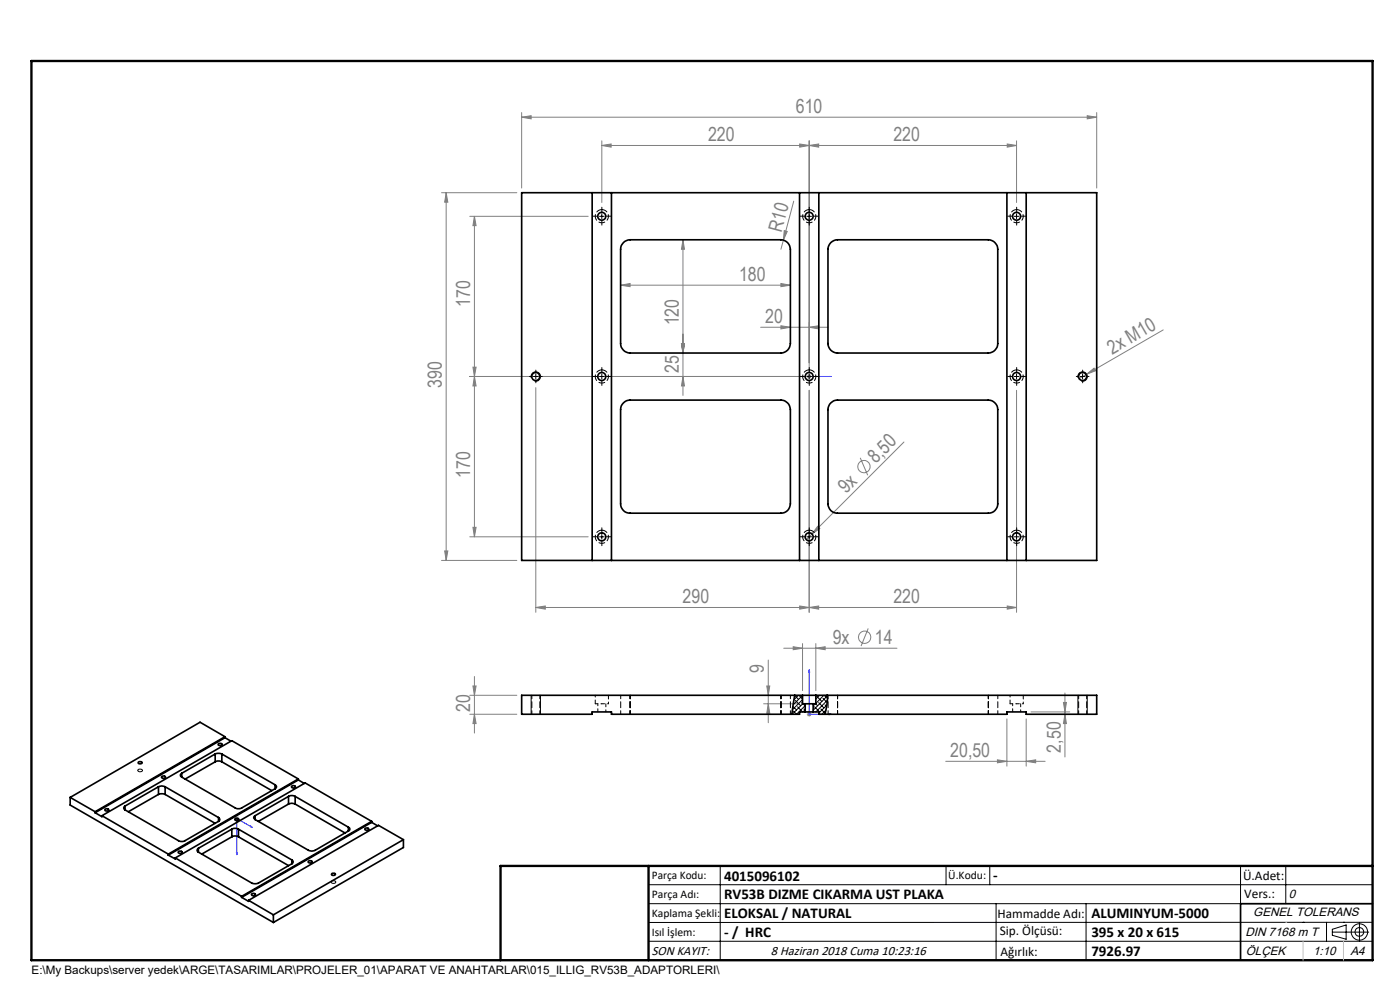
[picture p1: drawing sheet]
<svg xmlns="http://www.w3.org/2000/svg" width="297mm" height="210mm" viewBox="0 0 297 210" stroke-linecap="round" stroke-linejoin="round" font-family="sans-serif">
<g fill="none" stroke="#808080" stroke-width=".21">
<path d="M110.7 24.9l2-.4v.7zM110.7 23.9v16M110.7 24.9h122M127.7 30.9l1.9-.4v.7zM127.7 29.9v13.1M127.7 30.9h88M169.7 30.5l2 .4-2 .3zM171.7 30.9l2-.4v.7zM171.7 29.9v49M213.7 30.5l2 .4-2 .3zM215.7 29.9v13.1M230.6 24.5l2.1 .4-2.1 .3z"/>
<path d="M232.7 23.9v16M93.7 40.9h15.9M94.7 40.9l.3 2h-.7zM94.7 40.9v78M99.7 45.9h25.1M100.6 45.9l.4 2h-.7zM100.6 45.9v68M144.9 50.9l.3 2h-.6zM144.9 50.9v33M166.2 50.9l-.5 2M166.4 48.9l.6 .2-.8 1.8zM168.4 42.7l-2.2 8.2"/>
<path d="M99.7 79.9h71M100.3 77.9h.7l-.4 2zM100.6 79.9l.4 2h-.7zM131.7 60.5l2-.4v.7zM131.7 60.5h36M144.6 72.9h.6l-.3 2zM144.9 79.9l.3 2h-.6zM161.4 69.4h14.2M165.7 69.1l2 .3-2 .4zM165.7 60.1l2 .4-2 .3zM171.2 79.9h1M171.3 79.5l.7 .7"/>
<path d="M171.7 69.4l2-.3v.7zM171.7 79.4v1M172 79.5l-.7 .7M230.5 79.4l1.6-1.3 .3 .6zM230.5 79.4l-1.7 1M246.8 70l-16.3 9.4M113.7 82.2v47.7M171.7 82.8v47.1M182.5 97.1l1.6 3.7M191.8 93.8l-20.7 20.7M215.7 82.8v47.1M93.7 118.9h15.9"/>
<path d="M94.3 116.9h.7l-.3 2zM99.7 113.9h25.1M100.3 111.9h.7l-.4 2zM173.5 111.6l.4 .5-1.6 1.2zM113.7 128.9l2-.4v.7zM113.7 128.9h102M166.3 137.5h24M168.3 137.2l2 .3-2 .3zM169.7 128.5l2 .4-2 .3zM170.3 136.5v10M171.7 128.9l2-.4v.7zM173.1 137.5l1.9-.3v.6z"/>
<path d="M173.1 136.5v10M184.2 133.3l-1.5 3.7M213.7 128.5l2 .4-2 .3zM99.7 151.5h9.9M99.7 147.5h9.9M100.3 145.5h.7l-.4 2zM100.6 151.5l.4 2h-.7zM100.6 143.5v12M162 149.3h7.3M162.7 145.5h.6l-.3 2zM163 149.3l.3 2h-.6zM163 140v13.3"/>
<path d="M171.2 151.5h1M171.3 151.2l.7 .7M171.7 151v1M172 151.2l-.7 .7M213.6 152.5v10M217.7 152.5v10M218.7 151h8.2M225.6 149h.6l-.3 2zM225.9 151.5l.3 2h-.6zM225.9 147v13.6M49.7 173.6h1M49.9 173.3l.7 .7"/>
<path d="M50.2 173.1v1M50.6 173.3l-.7 .7M200.6 161.5h21.1M211.6 161.2l2 .3-2 .3zM217.7 161.5l2-.3v.6z"/>
<circle cx="183.3" cy="99" r="1.31"/>
<circle cx="183.4" cy="135.2" r="1.31"/>
</g>
<g fill="none" stroke="#000" stroke-width=".21">
<path d="M127.2 45.9h1M127.7 45.4v1M171.2 45.9h1M171.7 45.4v1M215.2 45.9h.9M215.7 45.4v1M113.2 79.9h1M113.7 79.4v1M127.2 79.9h1M127.7 79.4v1M171.2 79.9h1M171.7 79.4v1"/>
<path d="M215.2 79.9h.9M215.7 79.4v1M229.2 79.9h1M229.7 79.4v1M112.7 80.1a1.01 1.01 0 0 1 .8-1.2 1.01 1.01 0 0 1 1.2 1 1.01 1.01 0 0 1-1.3 .9M228.7 80.1a1 1 0 0 1 .9-1.2 1 1 0 0 1 1.1 1.1 1 1 0 0 1-1.3 .8M127.2 113.9h1M127.7 113.4v1M171.2 113.9h1M171.7 113.4v1M215.2 113.9h.9M215.7 113.4v1"/>
<path d="M112.7 147.5v4M114.7 147.5v4M228.7 147.5v4M230.6 147.5v4M29.2 163.3l.5-.1a.34 .34 0 0 1 .5 .2 .34 .34 0 0 1-.5 .3l-.3-.1zM70.3 187a.46 .46 0 0 1 .6-.2 .46 .46 0 0 1 .3 .5l-.6 .1-.3-.2zM137.6 187.7h153.6M137.6 191.7h153.6M137.6 199.7h153.6M152.8 183.7v20M200.7 183.7v4M210 183.7v4"/>
<path d="M211.3 191.7v12M230.4 191.7v12M263.2 183.7v20M272.8 183.7v8M276.4 195.6h.1M281.4 195.6v4.1M282.6 197.7h7.8M282.6 197.1l3-.9v3l-3-.8zM285 195.6h.1M288.4 195.8v3.8M291.2 195.6l-153.6 .1"/>
<circle cx="288.4" cy="197.7" r="1.74"/>
<circle cx="288.4" cy="197.7" r=".93"/>
</g>
<path d="M171.6 79.9h.2zM171.7 79.9h.1M171.7 79.9h4.7M176.4 79.9h-.5h.5M171.7 142.1l.1 .4h-.2zM171.7 142.1v9.4h4.7M175.9 151.4l.5 .1-.5 .1zM53.2 175.3l.4 .2h-.4zM53.6 175.5l-3.4-1.9v7.7M50.2 180.9l.1 .1-.1 .3z" fill="none" stroke="#00f" stroke-width=".21"/>
<path d="M106.2 203.7h185" fill="none" stroke="#000" stroke-width=".25"/>
<path d="M291.2 191.7h-28v12" fill="none" stroke="#000" stroke-width=".35"/>
<path d="M6.7 12.9h284.5v190.8h-284.5zM137.6 183.7v20M291.2 183.7h-185v20" fill="none" stroke="#000" stroke-width=".5"/>
<path d="M272.8 195.6h.1M276.4 199.7v4M285 199.7v4" fill="none" stroke="#c0c0c0" stroke-width=".21"/>
<g fill="none" stroke="#000" stroke-width=".21" stroke-dasharray="15.2 1.3 1.3 1.3">
<path d="M126.7 45.9h-.9M127.7 44.9v-.9M127.7 46.9v.9M128.7 45.9h.9M170.7 45.9h-.9M171.7 44.9v-.9M171.7 46.9v.9M172.7 45.9h.9M214.7 45.9h-.9M215.7 44.9v-.9M215.7 46.9v.9M216.7 45.9h.9"/>
<path d="M112.7 79.9h-.4M113.7 78.9v-.4M114.7 79.9h.3M126.7 79.9h-.9M127.7 78.9v-.9M128.7 79.9h.9M170.7 79.9h-.9M171.7 78.9v-.9M172.7 79.9h.9M214.7 79.9h-.9M215.7 78.9v-.9M216.7 79.9h.9"/>
<path d="M228.7 79.9h-.4M229.7 78.9v-.4M230.7 79.9h.3M113.7 80.9v.3M127.7 80.9v.9M171.7 80.9v.9M215.7 80.9v.9M229.7 80.9v.3M126.7 113.9h-.9M127.7 112.9v-.9M127.7 114.9v.9M128.7 113.9h.9"/>
<path d="M170.7 113.9h-.9M171.7 112.9v-.9M171.7 114.9v.9M172.7 113.9h.9M214.7 113.9h-.9M215.7 112.9v-.9M215.7 114.9v.9M216.7 113.9h.9"/>
</g>
<g fill="#00f">
<path d="M175.9 79.9h.5zM171.6 79.9h.2z"/>
<path d="M175.9 151.4l.5 .1-.5 .1zM171.7 142.1l.1 .4h-.2z"/>
<path d="M53.2 175.3v.2h.4zM50.2 180.9v.4l.1-.3z"/>
</g>
<g fill="#808080">
<path d="M230.5 79.4l1.6-1.3 .3 .6z"/>
<path d="M173.5 111.6l.4 .5-1.6 1.2z"/>
<path d="M166.4 48.9l.6 .2-.8 1.8z"/>
<path d="M213.7 128.5l2 .4-2 .3zM171.7 128.9l2-.4v.7z"/>
<path d="M127.7 30.9l1.9-.4v.7zM169.7 30.5l2 .4-2 .3zM171.7 30.9l2-.4v.7zM213.7 30.5l2 .4-2 .3zM113.7 128.9l2-.4v.7zM169.7 128.5l2 .4-2 .3zM211.6 161.2l2 .3-2 .3zM217.7 161.5l2-.3v.6zM168.3 137.2l2 .3-2 .3zM173.1 137.5l1.9-.3v.6z"/>
<path d="M171.7 69.4l2-.3v.7zM165.7 69.1l2 .3-2 .4zM165.7 60.1l2 .4-2 .3zM131.7 60.5l2-.4v.7z"/>
<path d="M94.3 116.9h.7l-.3 2zM94.7 40.9l.3 2h-.7z"/>
<path d="M100.6 45.9l.4 2h-.7zM100.3 77.9h.7l-.4 2zM100.6 79.9l.4 2h-.7zM100.3 111.9h.7l-.4 2zM144.9 50.9l.3 2h-.6zM144.6 72.9h.6l-.3 2zM144.6 72.9h.6l-.3 2zM144.9 79.9l.3 2h-.6zM225.6 149h.6l-.3 2zM225.9 151.5l.3 2h-.6zM100.3 145.5h.7l-.4 2zM100.6 151.5l.4 2h-.7zM162.7 145.5h.6l-.3 2zM163 149.3l.3 2h-.6z"/>
<path d="M110.7 24.9l2-.4v.7zM230.6 24.5l2.1 .4-2.1 .3z"/>
</g>
<g fill="none" stroke="#000" stroke-width=".35">
<path d="M110.7 40.9h122v78h-122zM125.6 40.9v78M129.7 40.9v78M132.3 51.5l.6-.5 .8-.1h32a2.05 2.05 0 0 1 2 2v20a2.05 2.05 0 0 1-2 2h-32a2.05 2.05 0 0 1-2-2v-20a1.78 1.78 0 0 1 .6-1.4zM169.6 40.9v78M173.7 40.9v78M176.2 51.5l.7-.5 .8-.1h32a2.05 2.05 0 0 1 2 2v20a2.05 2.05 0 0 1-2 2h-32a2.05 2.05 0 0 1-2.1-2v-20l.2-.8zM213.6 40.9v78M217.7 40.9v78M132.3 85.5a1.78 1.78 0 0 1 1.4-.6h32a2.05 2.05 0 0 1 2 2v20a1.99 1.99 0 0 1-2 2h-32a1.99 1.99 0 0 1-2-2v-20a1.78 1.78 0 0 1 .6-1.4zM176.2 85.5a1.78 1.78 0 0 1 1.5-.6h32a2.05 2.05 0 0 1 2 2v20a1.99 1.99 0 0 1-2 2h-32a1.99 1.99 0 0 1-2.1-2v-20l.2-.8zM45.6 159.9l.5-.1 1 .1"/>
<path d="M45.6 159.9l-7 4.1M45.6 159.9v1.7M46.3 157.8l.1-.1a.35 .35 0 0 1 .5-.1 .35 .35 0 0 1 .1 .5h-.1a.37 .37 0 0 1-.4 0 .37 .37 0 0 1-.2-.3zM47.1 159.9l11.2 6.6M47.1 159.9v1.7M47.7 156.3l-5.3-3.1-27.5 15.9M47.7 156.5l-27.5 15.9M47.7 156.5l1.3 .7M47.7 156.3l-27.5 15.9M47.7 156.3v.2M168.6 147.5l-.6 4M170.3 147.5h2.8"/>
<path d="M170.3 147.5h-59.6v4h14.9v-.5h4.1v.5h39.9v-.5h1.2M170.3 147.5v1.8h.5M170.8 151h1.7M170.8 149.3h1.7M170.8 149.3v1.7M172.5 149.3v1.7M173.1 147.5h59.6v4h-15v-.5h-4.1v.5h-39.9v-.5h-1.2M173.1 147.5v1.8h-.6M175.5 147.5a11.6 11.6 0 0 1-.5 4M14.9 169.1v1.7l43.1 24.9M14.9 169.1l5.3 3.1M20.2 172.2v.2"/>
<path d="M20.2 172.4l1.4 .8v-.2M21.6 173l14.1 8.2M22.3 171.7a.37 .37 0 0 1 .4-.2 .37 .37 0 0 1 .3 .4l-.1 .1a.36 .36 0 0 1-.4 .1 .36 .36 0 0 1-.2-.4zM26.5 171a.43 .43 0 0 0-.3 .4 .43 .43 0 0 0 .3 .4M26.5 171.8l11.4 6.5a1.5 1.5 0 0 0 1.4 0l7.1-4.1M26.5 171v.8M29.4 161.7l.1-.1a.35 .35 0 0 1 .4-.1 .35 .35 0 0 1 .2 .5h-.1a.36 .36 0 0 1-.5 0 .36 .36 0 0 1-.1-.3zM33.6 166.9a1.5 1.5 0 0 1 1.4 0M33.6 168.5l.5-.1 .9 .1M33.6 166.9l-7.1 4.1M33.6 166.9v1.6M33.6 168.5l-6.4 3.7"/>
<path d="M34.3 164.8a.39 .39 0 0 1 .4-.3 .39 .39 0 0 1 .3 .5 .46 .46 0 0 1-.7-.2zM35 166.9l11.4 6.5M35 166.9v1.6M35 168.5l10.6 6.2M38.6 164a.43 .43 0 0 0-.3 .4 .43 .43 0 0 0 .3 .4M38.6 164.8l11.3 6.6a1.5 1.5 0 0 0 1.4 0l7-4.1M38.6 164v.8M42.1 179.9a.43 .43 0 0 0-.3 .4 .43 .43 0 0 0 .3 .5M42.1 179.9v.9M45.6 161.6a1.5 1.5 0 0 1 1.5 0M45.6 161.6l-6.3 3.7M46.4 173.4a.43 .43 0 0 1 .2 .4 .43 .43 0 0 1-.2 .4"/>
<path d="M46.4 173.4v.8M47.1 161.6l10.5 6.1M49.2 175.9a1.5 1.5 0 0 1 1.4 0M49.2 177.5a1.5 1.5 0 0 1 1.4 0M49.2 175.9l-7.1 4M49.2 175.9v1.6M49.2 177.5l-6.4 3.7M49.8 173.8a.45 .45 0 0 1 .5-.2 .45 .45 0 0 1 .3 .3 .5 .5 0 0 1-.8-.1zM50.6 175.9l11.3 6.5M50.6 175.9v1.6M50.6 177.5l10.6 6.1M54.1 173a.43 .43 0 0 0-.3 .4 .43 .43 0 0 0 .3 .4"/>
<path d="M54.1 173.8l11.3 6.6a1.5 1.5 0 0 0 1.5 0l7-4.1M54.1 173v.8M58.3 166.5a.44 .44 0 0 1 .4 .4 .44 .44 0 0 1-.4 .4M58.3 166.5v.8M61.2 168.9a1.5 1.5 0 0 1 1.4 0M61.2 170.6a1.5 1.5 0 0 1 1.4 0M61.2 168.9l-7.1 4.1M61.2 168.9v1.7M61.2 170.6l-6.4 3.6M61.9 166.7a.4 .4 0 0 1 .5-.1 .4 .4 0 0 1 .2 .5 .4 .4 0 0 1-.5 .1 .4 .4 0 0 1-.2-.5zM62.6 168.9l11.3 6.6M62.6 168.9v1.7"/>
<path d="M62.6 170.6l10.6 6.1M63.3 165.4l-27.6 16M63.3 165.4l1.3 .8M63.3 165.2l-27.6 16M63.3 165.2l-14.1-8.1-27.6 15.9M63.3 165.2v.2M73.9 175.5a.42 .42 0 0 1 .3 .4 .42 .42 0 0 1-.3 .4M73.9 175.5v.8M77.4 175.7h.1a.35 .35 0 0 1 .5-.1 .35 .35 0 0 1 .1 .4l-.1 .1a.38 .38 0 0 1-.4 0 .38 .38 0 0 1-.2-.4zM78.8 174.4l-27.5 16M78.8 174.4l1.3 .8M78.8 174.2l-14.1-8.1-27.5 15.9"/>
<path d="M78.8 174.2l-27.5 15.9M78.8 174.2v.2M85.6 178.1l-27.6 16M85.6 178.1l-5.3-3-27.6 15.9M85.6 178.1v1.7l-27.6 15.9M35.7 181.2v.2M35.7 181.4l1.5 .8v-.2M37.2 182l14.1 8.1M37.9 180.6a.4 .4 0 0 1 .4-.1 .4 .4 0 0 1 .3 .4l-.1 .1a.36 .36 0 0 1-.5 0 .36 .36 0 0 1-.1-.4zM42.1 180.8l11.3 6.5 .5 .2 .9-.2 7.1-4.1M51.3 190.1v.3M51.3 190.4l1.4 .8v-.2"/>
<path d="M52.7 191l5.3 3.1M53.3 189.7a.39 .39 0 0 1 .5-.2 .39 .39 0 0 1 .3 .4 .46 .46 0 0 1-.8-.2zM58 194.1v1.6M61.9 182.4a.43 .43 0 0 1 .3 .4 .43 .43 0 0 1-.3 .4M61.9 182.4v.8M65.5 182.6a.35 .35 0 0 1 .5-.1 .35 .35 0 0 1 .1 .5h-.1a.34 .34 0 0 1-.4 .1 .34 .34 0 0 1-.2-.4zM70.4 185.3a.4 .4 0 0 1 .5-.1 .4 .4 0 0 1 .2 .4l-.1 .1a.36 .36 0 0 1-.4 0 .36 .36 0 0 1-.2-.4z"/>
<circle cx="127.7" cy="45.9" r=".85"/>
<circle cx="171.7" cy="45.9" r=".85"/>
<circle cx="215.7" cy="45.9" r=".85"/>
<circle cx="113.7" cy="79.9" r=".85"/>
<circle cx="127.7" cy="79.9" r=".85"/>
<circle cx="171.7" cy="79.9" r=".85"/>
<circle cx="215.7" cy="79.9" r=".85"/>
<circle cx="229.7" cy="79.9" r=".85"/>
<circle cx="127.7" cy="113.9" r=".85"/>
<circle cx="171.7" cy="113.9" r=".85"/>
<circle cx="215.7" cy="113.9" r=".85"/>
</g>
<path d="M127.7 44.5a1.4 1.4 0 0 1 1.2 2 1.4 1.4 0 0 1-2.3 .2 1.4 1.4 0 0 1 .8-2.2h.3M171.7 44.5a1.4 1.4 0 0 1 1.2 2 1.4 1.4 0 0 1-2.3 .2 1.4 1.4 0 0 1 .8-2.2h.3M215.7 44.5a1.4 1.4 0 0 1 1.2 2 1.4 1.4 0 0 1-2.3 .2 1.4 1.4 0 0 1 .8-2.2h.3M127.7 78.5a1.4 1.4 0 0 1 1.2 2 1.4 1.4 0 0 1-2.3 .2 1.4 1.4 0 0 1 .8-2.2h.3M171.7 78.5a1.4 1.4 0 0 1 1.2 2 1.4 1.4 0 0 1-2.3 .2 1.4 1.4 0 0 1 .8-2.2h.3M215.7 78.5a1.4 1.4 0 0 1 1.2 2 1.4 1.4 0 0 1-2.3 .2 1.4 1.4 0 0 1 .8-2.2h.3M127.7 112.5a1.4 1.4 0 0 1 1.2 2 1.4 1.4 0 0 1-2.3 .2 1.4 1.4 0 0 1 .8-2.2h.3M171.7 112.5a1.4 1.4 0 0 1 1.2 2 1.4 1.4 0 0 1-2.3 .2 1.4 1.4 0 0 1 .8-2.2h.3M215.7 112.5a1.4 1.4 0 0 1 1.2 2 1.4 1.4 0 0 1-2.3 .2 1.4 1.4 0 0 1 .8-2.2h.3" fill="none" stroke="#000" stroke-width=".21" stroke-dasharray="1.3 .6" stroke-dashoffset=".1"/>
<g fill="none" stroke="#000" stroke-width=".21">
<path d="M168.2 149.9l.8 .7M168.3 149.1l.2 .2M168.6 147.5l.8 .9M168.7 148.6l1.2 1.1M169.2 149.9l1.1 1.1M169.4 147.5l-1 1M169.7 147.7l.6 .6M170.1 149l.2 .2M170.3 147.5l-2 2M170.3 148.4l-2.2 2.2M170.3 149.3l-2.2 2.2-.1-.1M170.4 149.3l.4 .4"/>
<path d="M170.5 150.4l.3 .3M170.8 149.7l-1.8 1.8-.7-.7M170.8 150.6l-.4 .4M172.5 150.6h.1M172.8 149.9l1.1 1.2M173 149.3l-.5 .4M173 149.3l.5 .4M173.2 147.7l1.1 1.1M173.7 149l1.1 1.2M173.8 147.5l-.7 .8M174.1 150.4l1 .9M174.6 148.1l.9 .9"/>
<path d="M174.8 147.5l-1.7 1.7M174.8 147.5l.5 .4M175 149.5l.4 .4M175.2 150.6l-.9 .9M175.4 149.5l-1.7 1.8M175.5 147.7l-3 3M175.5 148.5l-2.4 2.5"/>
</g>
<path d="M126.3 149.3h1.4M127.7 149.3h1.4M214.3 149.3h1.4M215.7 149.3h1.4" fill="none" stroke="#000" stroke-width=".21" stroke-dasharray="1.3 .6" stroke-dashoffset=".7"/>
<path d="M112.8 147.5v4M114.5 151.5v-4M131.7 151.5v-4M133.7 151.5v-4M165.7 151.5v-4M167.7 151.5v-4M175.7 151.5v-4M177.7 151.5v-4M209.7 151.5v-4M211.7 151.5v-4M228.8 147.5v4M230.5 151.5v-4" fill="none" stroke="#000" stroke-width=".21" stroke-dasharray="1.3 .6" stroke-dashoffset=".5"/>
<path d="M126.3 147.5v1.8M129.1 149.3v-1.8M214.3 147.5v1.8M217.1 149.3v-1.8" fill="none" stroke="#000" stroke-width=".21" stroke-dasharray="1.3 .6" stroke-dashoffset=".9"/>
<path d="M126.8 149.3v1.7M128.5 151v-1.7M214.8 149.3v1.7M216.5 151v-1.7" fill="none" stroke="#000" stroke-width=".21" stroke-dasharray="1.3 .6" stroke-dashoffset=".8"/>
<g font-size="4.1" fill="#808080">
<text x="168.8" y="23.9">610</text>
<text x="150.2" y="29.9">220</text>
<text x="189.5" y="29.9">220</text>
<text x="165.8" y="49.3" transform="rotate(-75 165.8 49.3)">R10</text>
<text x="156.8" y="59.5">180</text>
<text x="99.8" y="65.1" transform="rotate(-90 99.8 65.1)">170</text>
<text x="144" y="69" transform="rotate(-90 144 69)">120</text>
<text x="162.3" y="68.5">20</text>
<text x="235.9" y="75.2" transform="rotate(-30 235.9 75.2)">2x M10</text>
<text x="93.8" y="82.3" transform="rotate(-90 93.8 82.3)">390</text>
<text x="144" y="79.2" transform="rotate(-90 144 79.2)">25</text>
<text x="99.8" y="101.4" transform="rotate(-90 99.8 101.4)">170</text>
<text x="185.8" y="98.4" transform="rotate(-45 185.8 98.4)">8,50</text>
<text x="179.5" y="104.8" transform="rotate(-45 179.5 104.8)">9x</text>
<text x="144.8" y="127.9">290</text>
<text x="189.5" y="127.9">220</text>
<text x="176.7" y="136.6">9x</text>
<text x="185.6" y="136.6">14</text>
<text x="162.1" y="142.8" transform="rotate(-90 162.1 142.8)">9</text>
<text x="99.8" y="151.1" transform="rotate(-90 99.8 151.1)">20</text>
<text x="201.6" y="160.6">20,50</text>
<text x="225" y="159.6" transform="rotate(-90 225 159.6)">2,50</text>
</g>
<g font-size="3.2">
<text x="153.6" y="186.8">4015096102</text>
<text x="153.6" y="190.8">RV53B DIZME CIKARMA UST PLAKA</text>
<text x="210.7" y="186.6">-</text>
<text x="153.6" y="194.8">ELOKSAL / NATURAL</text>
<text x="231.5" y="194.8">ALUMINYUM-5000</text>
<text x="153.6" y="198.8">- / HRC</text>
<text x="231.5" y="198.7">395 x 20 x 615</text>
<text x="231.5" y="202.8">7926.97</text>
</g>
<g font-size="2.8">
<text x="263.7" y="186.7">Ü.Adet:</text>
<text x="263.9" y="190.5">Vers.:</text>
<text x="211.6" y="194.8">Hammadde Adı:</text>
<text x="138.3" y="202.6">SON KAYIT:</text>
<text x="163.6" y="202.6">8 Haziran 2018 Cuma 10:23:16</text>
<text x="212.1" y="198.4">Sip. Ölçüsü:</text>
<text x="212.2" y="202.7">Ağırlık:</text>
</g>
<g font-size="2.6">
<text x="273.4" y="190.4">0</text>
<text x="265.9" y="194.4">GENEL TOLERANS</text>
<text x="264.2" y="198.5">DIN 7168 m T</text>
<text x="264.3" y="202.6">ÖLÇEK</text>
<text x="278.5" y="202.6">1:10</text>
<text x="286.5" y="202.6">A4</text>
</g>
<g font-size="2.5">
<text x="138.3" y="186.4">Parça Kodu:</text>
<text x="138.3" y="190.5">Parça Adı:</text>
<text x="201.2" y="186.5">Ü.Kodu:</text>
<text x="138.3" y="194.5">Kaplama Şekli:</text>
<text x="138.3" y="198.6">Isıl İşlem:</text>
<text x="6.7" y="206.7">E:\My Backups\server yedek\ARGE\TASARIMLAR\PROJELER_01\APARAT VE ANAHTARLAR\015_ILLIG_RV53B_ADAPTORLERI\</text>
</g>
</svg>
